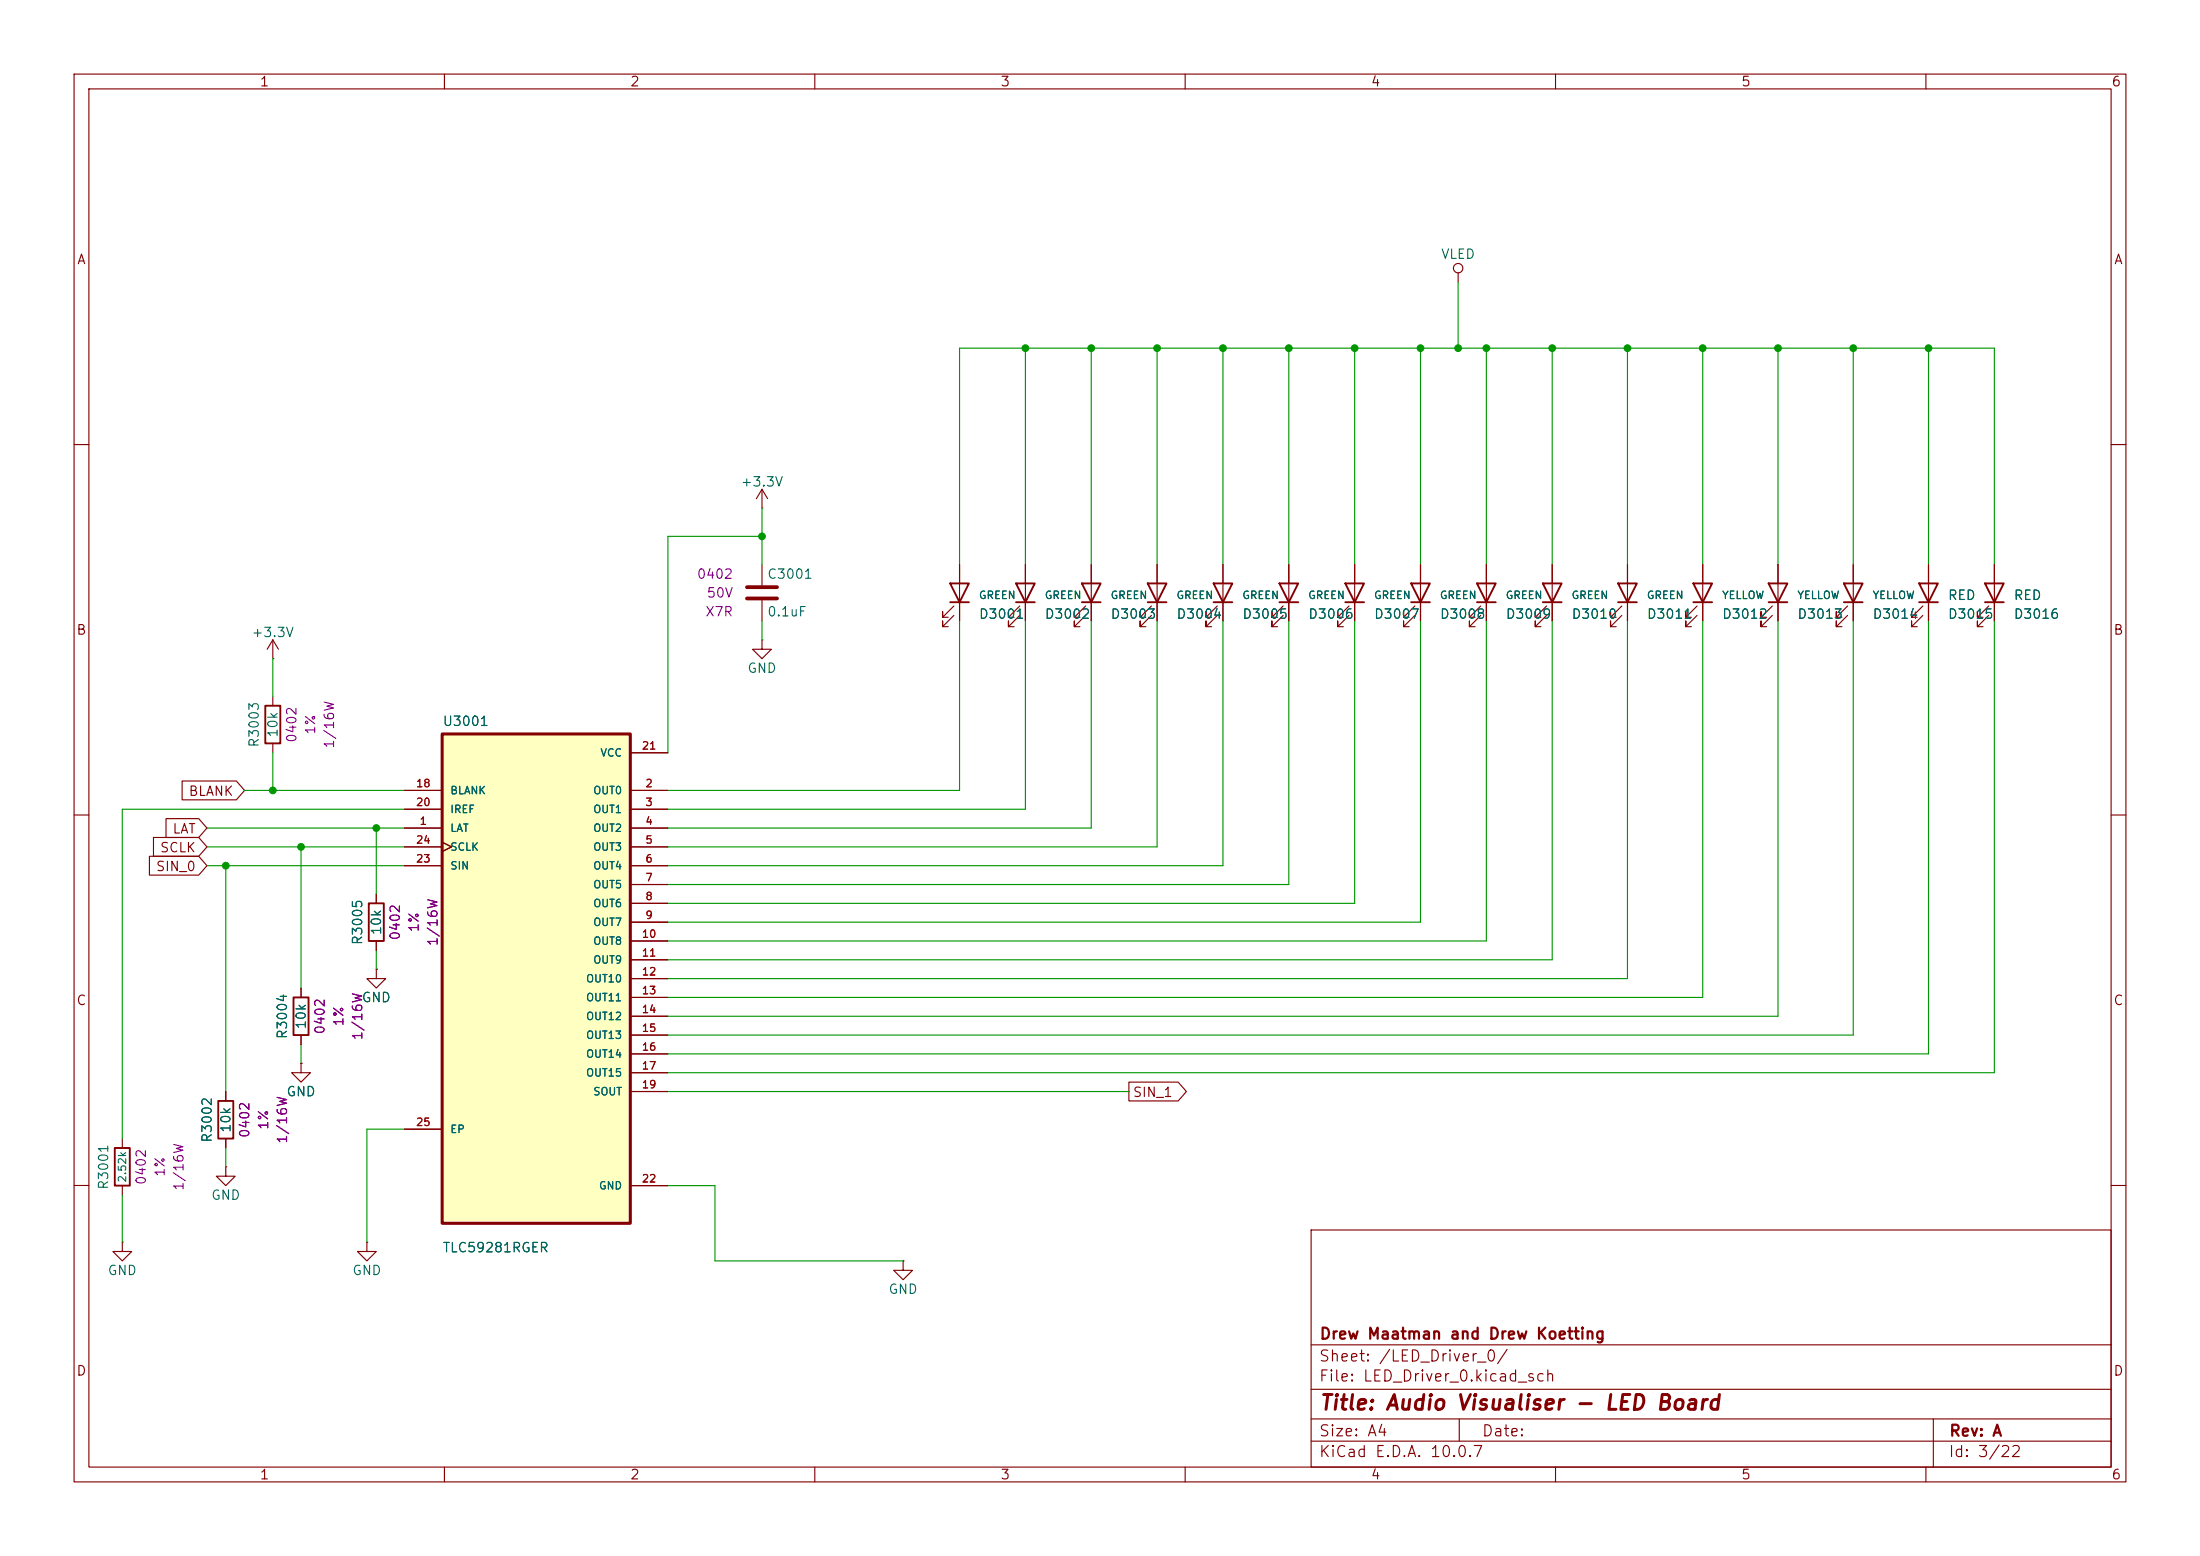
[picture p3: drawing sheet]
<svg xmlns="http://www.w3.org/2000/svg" width="297mm" height="210mm" viewBox="0 0 297 210" stroke-linecap="round" stroke-linejoin="round" font-family="sans-serif">
<g fill="none" stroke="#840000" stroke-width=".15">
<path d="M10 10h277v190h-277zM12 12h273v186h-273zM60 10v2M110 10v2M160 10v2M210 10v2M260 10v2M196.8 36.8v1.3M10 60h2M138.4 76.2v7.6M147.3 76.2v7.6M156.2 76.2v7.6"/>
<path d="M165.1 76.2v7.6M174 76.2v7.6M182.9 76.2v7.6M191.8 76.2v7.6M200.7 76.2v7.6M209.5 76.2v7.6M219.7 76.2v7.6M229.9 76.2v7.6M240 76.2v7.6M250.2 76.2v7.6M260.3 76.2v7.6M269.2 76.2v7.6"/>
<path d="M285 60h2M137.7 83.1l-1.6 1.5v-.8v.8h.8M137.7 81.8l-1.6 1.5v-.7v.7h.8M146.6 83.1l-1.6 1.5v-.8v.8h.8M146.6 81.8l-1.6 1.5v-.7v.7h.8M155.4 83.1l-1.5 1.5v-.8v.8h.8M155.4 81.8l-1.5 1.5v-.7v.7h.8M164.3 83.1l-1.5 1.5v-.8v.8h.8M164.3 81.8l-1.5 1.5v-.7v.7h.8M173.2 83.1l-1.5 1.5v-.8v.8h.8M173.2 81.8l-1.5 1.5v-.7v.7h.8M182.1 83.1l-1.5 1.5v-.8v.8h.8"/>
<path d="M182.1 81.8l-1.5 1.5v-.7v.7h.8M191 83.1l-1.5 1.5v-.8v.8h.7M191 81.8l-1.5 1.5v-.7v.7h.7M199.9 83.1l-1.5 1.5v-.8v.8h.7M199.9 81.8l-1.5 1.5v-.7v.7h.7M208.8 83.1l-1.5 1.5v-.8v.8h.7M208.8 81.8l-1.5 1.5v-.7v.7h.7M218.9 83.1l-1.5 1.5v-.8v.8h.8M218.9 81.8l-1.5 1.5v-.7v.7h.8M229.1 83.1l-1.5 1.5v-.8v.8h.7M229.1 81.8l-1.5 1.5v-.7v.7h.7M239.3 83.1l-1.6 1.5v-.8v.8h.8"/>
<path d="M239.3 81.8l-1.6 1.5v-.7v.7h.8M249.4 83.1l-1.5 1.5v-.8v.8h.8M249.4 81.8l-1.5 1.5v-.7v.7h.8M259.6 83.1l-1.5 1.5v-.8v.8h.7M259.6 81.8l-1.5 1.5v-.7v.7h.7M268.5 83.1l-1.5 1.5v-.8v.8h.7M268.5 81.8l-1.5 1.5v-.7v.7h.7M10 110h2M285 110h2M10 160h2M177 166h108v32h-108zM285 160h2"/>
<path d="M60 198v2M110 198v2M160 198v2M177 194.5h108M177 191.5h108M177 187.5h108M177 181.5h108M197 191.5v3M210 198v2M260 198v2M261 191.5v6.5"/>
<circle cx="196.8" cy="36.2" r=".63"/>
</g>
<g fill="none" stroke="#840000" stroke-width=".25">
<path d="M137.2 78.7h2.5l-1.3 2.6zM146 78.7h2.6l-1.3 2.6zM154.9 78.7h2.6l-1.3 2.6zM163.8 78.7h2.6l-1.3 2.6zM172.7 78.7h2.6l-1.3 2.6zM181.6 78.7h2.5l-1.2 2.6zM190.5 78.7h2.5l-1.2 2.6zM199.4 78.7h2.5l-1.2 2.6zM208.3 78.7h2.5l-1.3 2.6zM218.4 78.7h2.6l-1.3 2.6zM228.6 78.7h2.5l-1.2 2.6zM238.8 78.7h2.5l-1.3 2.6z"/>
<path d="M248.9 78.7h2.6l-1.3 2.6zM259.1 78.7h2.5l-1.3 2.6zM268 78.7h2.5l-1.3 2.6zM137.2 81.3h2.5M146 81.3h2.6M154.9 81.3h2.6M163.8 81.3h2.6M172.7 81.3h2.6M181.6 81.3h2.5M190.5 81.3h2.5M199.4 81.3h2.5M208.3 81.3h2.5"/>
<path d="M218.4 81.3h2.6M228.6 81.3h2.5M238.8 81.3h2.5M248.9 81.3h2.6M259.1 81.3h2.5M268 81.3h2.5"/>
</g>
<path d="M59.7 99.1h25.4v66h-25.4z" fill="#ffffc2"/>
<path d="M59.7 99.1h25.4v66h-25.4z" fill="none" stroke="#840000" stroke-width=".41"/>
<g fill="none" stroke="#840000" stroke-width=".15">
<path d="M102.9 68.6h.1M102.9 66v2.6M102.9 76.2v2.8M102.9 66l-.8 1.3M102.9 66l.7 1.3M129.5 76.2v7.6M138.4 76.2v2.5M147.3 76.2v2.5M156.2 76.2v2.5M165.1 76.2v2.5M174 76.2v2.5M182.9 76.2v2.5"/>
<path d="M191.8 76.2v2.5M200.7 76.2v2.5M209.5 76.2v2.5M219.7 76.2v2.5M229.9 76.2v2.5M240 76.2v2.5M250.2 76.2v2.5M260.3 76.2v2.5M269.2 76.2v2.5M36.8 88.9h.1M36.8 86.4l-.7 1.2M36.8 86.4l.8 1.2"/>
<path d="M36.8 86.4v2.5M36.8 94v1.3M102.9 86.4v1.2h1.2l-1.2 1.3-1.3-1.3h1.3M102.9 86.4h.1M102.9 81v2.8M128.8 83.1l-1.5 1.5v-.8v.8h.7M128.8 81.8l-1.5 1.5v-.7v.7h.7M138.4 81.3v2.5M147.3 81.3v2.5M156.2 81.3v2.5M165.1 81.3v2.5M174 81.3v2.5"/>
<path d="M182.9 81.3v2.5M191.8 81.3v2.5M200.7 81.3v2.5M209.5 81.3v2.5M219.7 81.3v2.5M229.9 81.3v2.5M240 81.3v2.5M250.2 81.3v2.5M260.3 81.3v2.5M269.2 81.3v2.5M20.2 115.6h6.6l1.1 1.2-1.1 1.3h-6.6zM20.7 113h6.1l1.1 1.3-1.1 1.3h-6.1z"/>
<path d="M22.4 110.5h4.4l1.1 1.3-1.1 1.2h-4.4zM24.6 105.4h7.3l1.1 1.3-1.1 1.3h-7.3zM36.8 100.3v1.3M54.6 111.8h5.1M54.6 106.7h5.1M54.6 109.2h5.1M54.6 114.3h5.1M54.6 116.8h5.1M59.7 113.7l1.3 .6-1.3 .6M85.1 111.8h5.1M85.1 106.7h5.1M85.1 109.2h5.1"/>
<path d="M85.1 114.3h5.1M85.1 116.8h5.1M85.1 119.4h5.1M85.1 101.6h5.1M40.6 133.4v1.2M40.6 139.7v1.3M50.8 130.8v1.3h1.3l-1.3 1.3-1.3-1.3h1.3M50.8 130.8h.1M50.8 120.7v1.2M50.8 127v1.3M85.1 121.9h5.1M85.1 124.5h5.1"/>
<path d="M85.1 127h5.1M85.1 129.5h5.1M85.1 132.1h5.1M85.1 134.6h5.1M85.1 137.2h5.1M85.1 139.7h5.1M16.5 153.7v1.2M30.5 157.5v1.3h1.2l-1.2 1.2-1.3-1.2h1.3M30.5 157.5h.1M30.5 147.3v1.3M30.5 153.7v1.2M40.6 143.5v1.3h1.3l-1.3 1.3-1.2-1.3h1.2"/>
<path d="M40.6 143.5h.1M54.6 152.4h5.1M85.1 142.2h5.1M85.1 144.8h5.1M85.1 147.3h5.1M152.4 146h6.7l1.1 1.3-1.1 1.3h-6.7zM16.5 167.6v1.3h1.3l-1.3 1.3-1.3-1.3h1.3M16.5 167.6h.1M16.5 160v1.3M49.5 167.6v1.3h1.3l-1.3 1.3-1.2-1.3h1.2M49.5 167.6h.1M85.1 160h5.1"/>
<path d="M121.9 170.2v1.3h1.3l-1.3 1.2-1.3-1.2h1.3M121.9 170.2h.1"/>
</g>
<path d="M128.3 78.7h2.5l-1.3 2.6zM35.8 95.3h2v5h-2zM128.3 81.3h2.5M39.6 134.6h2.1v5.1h-2.1zM49.8 121.9h2v5.1h-2zM15.5 154.9h2v5.1h-2zM29.5 148.6h2v5.1h-2z" fill="none" stroke="#840000" stroke-width=".25"/>
<path d="M100.8 79.2h4.1M100.8 80.8h4.1" fill="none" stroke="#840000" stroke-width=".51"/>
<g fill="none" stroke="#009600" stroke-width=".15">
<path d="M196.8 38.1v8.9M138.4 47v29.2M147.3 47v29.2M156.2 47v29.2M165.1 47v29.2M174 47v29.2M182.9 47v29.2M191.8 47v29.2M200.7 47v29.2M209.5 47v29.2M219.7 47v29.2M229.9 47v29.2"/>
<path d="M240 47v29.2M250.2 47v29.2M260.3 47v29.2M102.9 68.6v7.6M102.9 72.4h-12.7v29.2M129.5 76.2v-29.2h139.7v29.2M36.8 88.9v5.1M102.9 83.8v2.6M129.5 83.8v22.9h-39.3M138.4 83.8v25.4h-48.2M147.3 83.8v28h-57.1M156.2 83.8v30.5h-66"/>
<path d="M165.1 83.8v33h-74.9M174 83.8v35.6h-83.8M182.9 83.8v38.1h-92.7M191.8 83.8v40.7h-101.6M200.7 83.8v43.2h-110.5M209.5 83.8v45.7h-119.3M219.7 83.8v48.3h-129.5M229.9 83.8v50.8h-139.7M240 83.8v53.4h-149.8M250.2 83.8v55.9h-160M260.3 83.8v58.4h-170.1M269.2 83.8v61h-179"/>
<path d="M27.9 111.8h26.7M27.9 114.3h26.7M27.9 116.8h26.7M30.5 116.8v30.5M33 106.7h21.6M36.8 101.6v5.1M40.6 114.3v19.1M50.8 111.8v8.9M54.6 109.2h-38.1v44.5M50.8 128.3v2.5M30.5 154.9v2.6M40.6 141v2.5"/>
<path d="M54.6 152.4h-5.1v15.2M90.2 147.3h62.2M16.5 161.3v6.3M90.2 160h6.3v10.2h25.4"/>
</g>
<g fill="#009600" stroke="#009600" stroke-width=".14">
<circle cx="138.4" cy="47" r=".46"/>
<circle cx="156.2" cy="47" r=".46"/>
<circle cx="147.3" cy="47" r=".46"/>
<circle cx="174" cy="47" r=".46"/>
<circle cx="165.1" cy="47" r=".46"/>
<circle cx="182.9" cy="47" r=".46"/>
<circle cx="191.8" cy="47" r=".46"/>
<circle cx="250.2" cy="47" r=".46"/>
<circle cx="240" cy="47" r=".46"/>
<circle cx="260.3" cy="47" r=".46"/>
<circle cx="200.7" cy="47" r=".46"/>
<circle cx="196.8" cy="47" r=".46"/>
<circle cx="229.9" cy="47" r=".46"/>
<circle cx="209.5" cy="47" r=".46"/>
<circle cx="219.7" cy="47" r=".46"/>
<circle cx="102.9" cy="72.4" r=".46"/>
<circle cx="30.5" cy="116.8" r=".46"/>
<circle cx="40.6" cy="114.3" r=".46"/>
<circle cx="36.8" cy="106.7" r=".46"/>
<circle cx="50.8" cy="111.8" r=".46"/>
</g>
<text font-size="2" fill="#840000" x="178" y="190.8">Title: Audio Visualiser - LED Board</text>
<g font-size="1.5" fill="#840000">
<text x="178" y="184.1">Sheet: /LED_Driver_0/</text>
<text x="178" y="181.1">Drew Maatman and Drew Koetting</text>
<text x="178" y="186.8">File: LED_Driver_0.kicad_sch</text>
<text x="178" y="197">KiCad E.D.A. 10.0.7</text>
<text x="178" y="194.2">Size: A4</text>
<text x="200" y="194.2">Date:</text>
<text x="263" y="197">Id: 3/22</text>
<text x="263" y="194.2">Rev: A</text>
</g>
<g font-size="1.3" fill="#840000">
<text x="35" y="12">1</text>
<text x="85" y="12">2</text>
<text x="135" y="12">3</text>
<text x="185" y="12">4</text>
<text x="235" y="12">5</text>
<text x="285" y="12">6</text>
<text x="10.3" y="36">A</text>
<text x="285.3" y="36">A</text>
<text x="10.2" y="86">B</text>
<text x="285.2" y="86">B</text>
<text x="25.4" y="107.7">BLANK</text>
<text x="23.2" y="112.8">LAT</text>
<text x="21" y="117.9">SIN_0</text>
<text x="21.5" y="115.4">SCLK</text>
<text x="10.2" y="136">C</text>
<text x="285.2" y="136">C</text>
<text x="152.8" y="148.4">SIN_1</text>
<text x="10.2" y="186">D</text>
<text x="285.2" y="186">D</text>
<text x="35" y="200">1</text>
<text x="85" y="200">2</text>
<text x="135" y="200">3</text>
<text x="185" y="200">4</text>
<text x="235" y="200">5</text>
<text x="285" y="200">6</text>
</g>
<g font-size="1.3" fill="#006464">
<text x="194.5" y="35.3">VLED</text>
<text x="99.9" y="66">+3.3V</text>
<text x="103.5" y="78.4">C3001</text>
<text x="103.5" y="83.5">0.1uF</text>
<text x="132.1" y="83.8">D3001</text>
<text x="141" y="83.8">D3002</text>
<text x="149.8" y="83.8">D3003</text>
<text x="158.7" y="83.8">D3004</text>
<text x="167.6" y="83.8">D3005</text>
<text x="176.5" y="83.8">D3006</text>
<text x="185.4" y="83.8">D3007</text>
<text x="194.3" y="83.8">D3008</text>
<text x="203.2" y="83.8">D3009</text>
<text x="212.1" y="83.8">D3010</text>
<text x="222.2" y="83.8">D3011</text>
<text x="232.4" y="83.8">D3012</text>
<text x="242.6" y="83.8">D3013</text>
<text x="252.7" y="83.8">D3014</text>
<text x="262.9" y="83.8">D3015</text>
<text x="262.9" y="81.3">RED</text>
<text x="271.8" y="83.8">D3016</text>
<text x="271.8" y="81.3">RED</text>
<text x="33.9" y="86.3">+3.3V</text>
<text x="100.8" y="91.1">GND</text>
<text x="35.3" y="101" transform="rotate(-90 35.3 101)">R3003</text>
<text x="37.8" y="99.6" transform="rotate(-90 37.8 99.6)">10k</text>
<text x="59.7" y="98.3">U3001</text>
<text x="49.2" y="127.6" transform="rotate(-90 49.2 127.6)">R3005</text>
<text x="51.8" y="126.3" transform="rotate(-90 51.8 126.3)">10k</text>
<text x="48.7" y="135.6">GND</text>
<text x="39.1" y="140.3" transform="rotate(-90 39.1 140.3)">R3004</text>
<text x="41.6" y="139" transform="rotate(-90 41.6 139)">10k</text>
<text x="38.6" y="148.3">GND</text>
<text x="28.9" y="154.3" transform="rotate(-90 28.9 154.3)">R3002</text>
<text x="31.4" y="153" transform="rotate(-90 31.4 153)">10k</text>
<text x="14.9" y="160.7" transform="rotate(-90 14.9 160.7)">R3001</text>
<text x="28.4" y="162.3">GND</text>
<text x="14.4" y="172.4">GND</text>
<text x="47.5" y="172.4">GND</text>
<text x="59.7" y="169.3">TLC59281RGER</text>
<text x="119.9" y="175">GND</text>
</g>
<g font-size="1.3" fill="#840084">
<text x="94" y="78.4">0402</text>
<text x="95.1" y="83.5">X7R</text>
<text x="95.3" y="81">50V</text>
<text x="40.3" y="100.3" transform="rotate(-90 40.3 100.3)">0402</text>
<text x="42.9" y="99.2" transform="rotate(-90 42.9 99.2)">1%</text>
<text x="45.4" y="101.1" transform="rotate(-90 45.4 101.1)">1/16W</text>
<text x="56.8" y="125.9" transform="rotate(-90 56.8 125.9)">1%</text>
<text x="54.3" y="127" transform="rotate(-90 54.3 127)">0402</text>
<text x="59.4" y="127.8" transform="rotate(-90 59.4 127.8)">1/16W</text>
<text x="44.1" y="139.7" transform="rotate(-90 44.1 139.7)">0402</text>
<text x="46.7" y="138.6" transform="rotate(-90 46.7 138.6)">1%</text>
<text x="49.2" y="140.5" transform="rotate(-90 49.2 140.5)">1/16W</text>
<text x="34" y="153.7" transform="rotate(-90 34 153.7)">0402</text>
<text x="36.5" y="152.6" transform="rotate(-90 36.5 152.6)">1%</text>
<text x="39.1" y="154.5" transform="rotate(-90 39.1 154.5)">1/16W</text>
<text x="20" y="160" transform="rotate(-90 20 160)">0402</text>
<text x="22.6" y="158.9" transform="rotate(-90 22.6 158.9)">1%</text>
<text x="25.1" y="160.8" transform="rotate(-90 25.1 160.8)">1/16W</text>
</g>
<g font-size="1" fill="#006464">
<text x="132.1" y="81.1">GREEN</text>
<text x="141" y="81.1">GREEN</text>
<text x="149.8" y="81.1">GREEN</text>
<text x="158.7" y="81.1">GREEN</text>
<text x="167.6" y="81.1">GREEN</text>
<text x="176.5" y="81.1">GREEN</text>
<text x="185.4" y="81.1">GREEN</text>
<text x="194.3" y="81.1">GREEN</text>
<text x="203.2" y="81.1">GREEN</text>
<text x="212.1" y="81.1">GREEN</text>
<text x="222.2" y="81.1">GREEN</text>
<text x="232.4" y="81.1">YELLOW</text>
<text x="242.6" y="81.1">YELLOW</text>
<text x="252.7" y="81.1">YELLOW</text>
<text x="60.7" y="107.4">BLANK</text>
<text x="80" y="107.4">OUT0</text>
<text x="81" y="102.4">VCC</text>
<text x="60.7" y="112.5">LAT</text>
<text x="60.7" y="110">IREF</text>
<text x="80" y="110">OUT1</text>
<text x="80" y="112.5">OUT2</text>
<text x="60.7" y="117.6">SIN</text>
<text x="60.7" y="115.1">SCLK</text>
<text x="80" y="115.1">OUT3</text>
<text x="80" y="117.6">OUT4</text>
<text x="80" y="120.1">OUT5</text>
<text x="80" y="122.7">OUT6</text>
<text x="80" y="125.2">OUT7</text>
<text x="80" y="127.8">OUT8</text>
<text x="80" y="130.3">OUT9</text>
<text x="79" y="132.8">OUT10</text>
<text x="79" y="135.4">OUT11</text>
<text x="79" y="137.9">OUT12</text>
<text x="79" y="140.5">OUT13</text>
<text x="79" y="143">OUT14</text>
<text x="79" y="145.5">OUT15</text>
<text x="80" y="148.1">SOUT</text>
<text x="60.7" y="153.2">EP</text>
<text x="17.3" y="159.7" transform="rotate(-90 17.3 159.7)">2.52k</text>
<text x="80.8" y="160.8">GND</text>
</g>
<g font-size="1" fill="#a90000">
<text x="86.6" y="101.4">21</text>
<text x="56.1" y="106.5">18</text>
<text x="87" y="106.5">2</text>
<text x="56.1" y="109">20</text>
<text x="56.6" y="111.6">1</text>
<text x="87" y="109">3</text>
<text x="87" y="111.6">4</text>
<text x="56.1" y="116.7">23</text>
<text x="56.1" y="114.1">24</text>
<text x="87" y="114.1">5</text>
<text x="87" y="116.7">6</text>
<text x="87" y="119.2">7</text>
<text x="87" y="121.7">8</text>
<text x="87" y="124.3">9</text>
<text x="86.6" y="126.8">10</text>
<text x="86.6" y="129.4">11</text>
<text x="86.6" y="131.9">12</text>
<text x="86.6" y="134.4">13</text>
<text x="86.6" y="137">14</text>
<text x="86.6" y="139.5">15</text>
<text x="86.6" y="142.1">16</text>
<text x="86.6" y="144.6">17</text>
<text x="86.6" y="147.1">19</text>
<text x="56.1" y="152.2">25</text>
<text x="86.6" y="159.8">22</text>
</g>
</svg>
